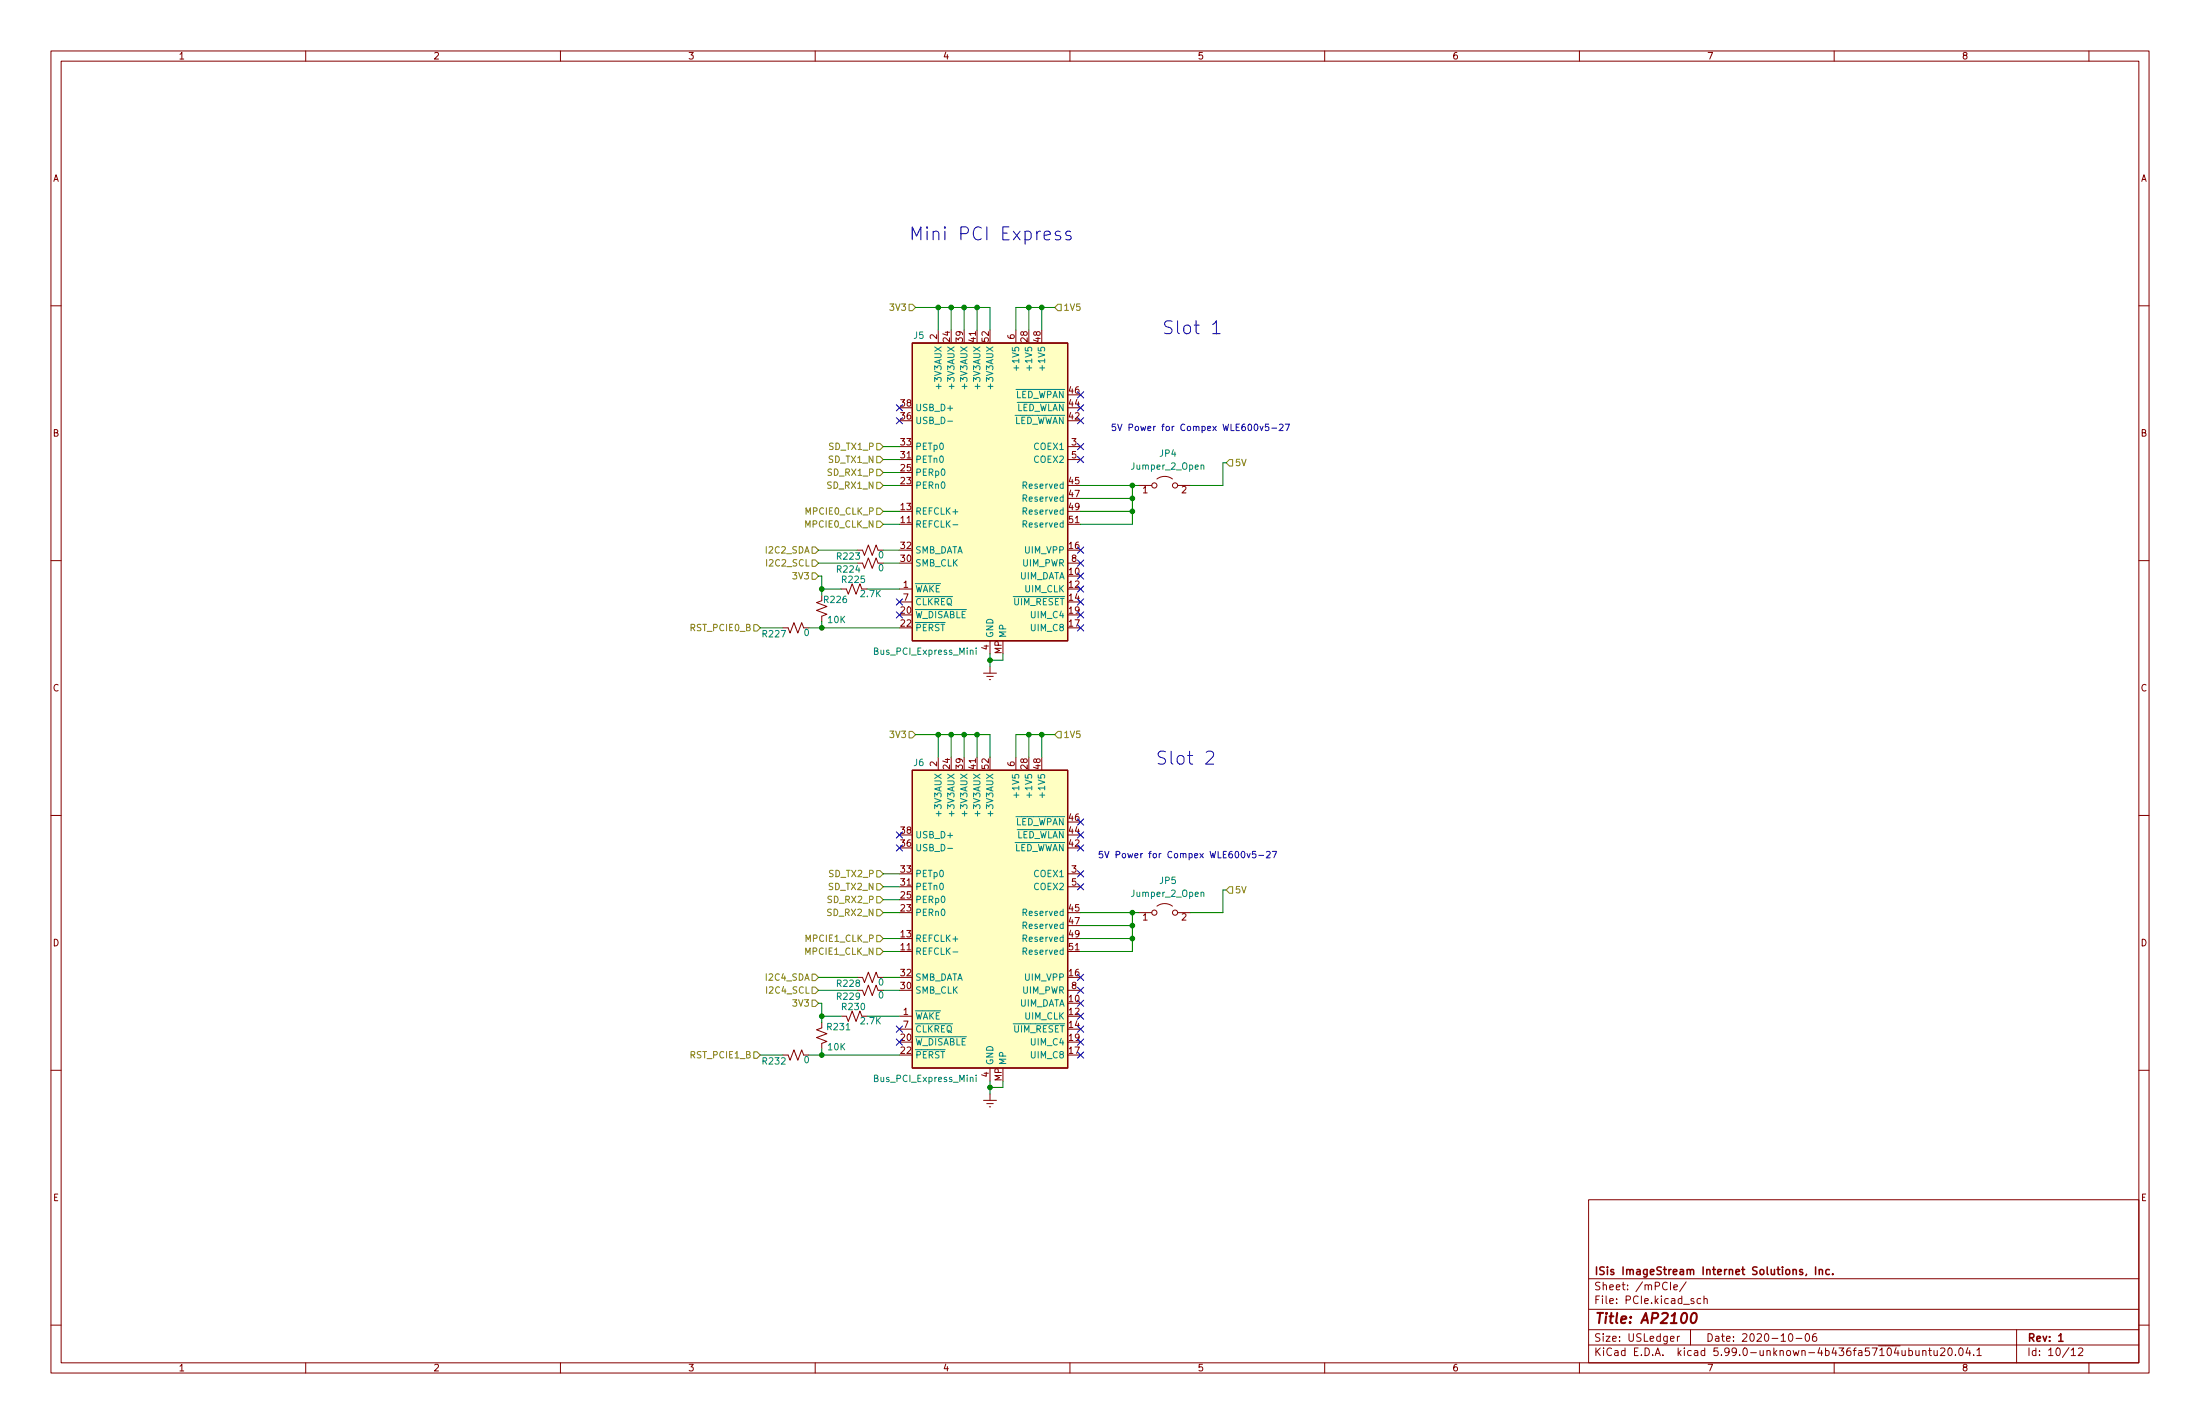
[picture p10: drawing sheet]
<svg xmlns="http://www.w3.org/2000/svg" width="432mm" height="279mm" viewBox="0 0 432 279" stroke-linecap="round" stroke-linejoin="round" font-family="sans-serif">
<g fill="none" stroke="#840000" stroke-width=".2">
<path d="M10 10h411.8v259.4h-411.8zM12 12h407.8v255.4h-407.8zM60 10v2M110 10v2M160 10v2M210 10v2M260 10v2M310 10v2M360 10v2M410 10v2M10 60h2M419.8 60h2"/>
<path d="M184.1 64.8v2.5M191.8 64.8v2.5M199.4 64.8v2.5M176.5 90.2h2.6M209.5 87.6h2.6M209.5 90.2h2.6M223.5 95.3h2.6M227.1 94l.1-.1a2.54 2.54 0 0 1 2.9 .1M231.1 95.3h2.6M10 110h2M161.3 116.8v1.1l-1 .3 2 .8-2 .8 2 .7-1 .4v1M165.1 115.6h1l.4 1 .8-2 .7 2 .8-2 .4 1"/>
<path d="M168.3 108h1l.4 1 .7-2.1 .8 2.1 .8-2.1 .3 1.1M168.3 110.5h1l.4 1 .7-2 .8 2 .8-2 .3 1M176.5 115.6h2.6M176.5 102.9h2.6M176.5 118.1h2.6M209.5 102.9h2.6M209.5 110.5h2.6M419.8 110h2M153.7 123.2h1l.4 1 .7-2 .8 2 .8-2 .3 1M193 132.1h2.6M193.7 132.7h1.2M194.2 133.4h.2"/>
<path d="M194.3 125.7v2.6M194.3 130.8v1.3M10 160h2M184.1 148.6v2.5M191.8 148.6v2.5M199.4 148.6v2.5M419.8 160h2M176.5 174h2.6M209.5 171.5h2.6M209.5 174h2.6M223.5 179.1h2.6M227.1 177.8l.1-.1a2.54 2.54 0 0 1 2.9 .1"/>
<path d="M231.1 179.1h2.6M165.1 199.4h1l.4 1 .8-2 .7 2 .8-2 .4 1M168.3 194.3h1l.4 1 .7-2 .8 2 .8-2 .3 1M168.3 191.8h1l.4 1 .7-2 .8 2 .8-2 .3 1M176.5 199.4h2.6M176.5 186.7h2.6M209.5 186.7h2.6M209.5 194.3h2.6M10 210h2M153.7 207h1l.4 1 .7-2 .8 2 .8-2 .3 1M161.3 200.7v1l-1 .4 2 .7-2 .8 2 .7-1 .4v1M176.5 201.9h2.6"/>
<path d="M193 215.9h2.6M193.7 216.5h1.2M194.2 217.2h.2M194.3 209.6v2.5M194.3 214.6v1.3M419.8 210h2M311.8 235.4h108v32h-108zM10 260h2M311.8 256.9h108M311.8 250.9h108M327.9 251.6v1.5M328.5 252.6l.7-.2v-.2l-.5-.1-.2 .2 .1 .7h.6"/>
<path d="M330.9 251.5l-1.2 1.9M332.4 254.9l-.3-.1-.2 .2v.2l.5 .2v.3h-.5M333.8 254.9l-.4-.1-.3 .3 .1 .6h.6M334.4 254.9l.3-.1 .3 .1 .1 .9M334.4 254.3v1.5M419.8 260h2M60 267.4v2M110 267.4v2M160 267.4v2M210 267.4v2M260 267.4v2M310 267.4v2"/>
<path d="M311.8 263.9h108M311.8 260.9h108M327.9 262.7l.7-.2-.1-.3h-.4l-.2 .2v.7h.6M329.2 262.2v1M329.7 262.2l-.5 .3M331.8 260.9v3M351.2 261.7h.2a.8 .8 0 0 1 .5 .7 .8 .8 0 0 1-.5 .8 .99 .99 0 0 1-.2-1.5zM352.5 262.6h1.2M354.5 261.7h.2a.8 .8 0 0 1 .5 .7 .8 .8 0 0 1-.5 .8 1 1 0 0 1-.2-1.5zM356.4 261.7a.6 .6 0 0 0-.7 .6v.6l.2 .2 .4 .1 .2-.2 .1-.5-.2-.2-.4-.1-.3 .3M360 267.4v2M377.4 265.1l.2-.1h.3l.1 1"/>
<path d="M377.4 265v1M378.5 265h.6M378.7 264.5v1.3l.4 .2M379.6 265l.1 .9 .3 .1 .2-.2M380.2 265v1M380.9 264.6l.5-.1 .3 .1v.3l-.9 1.1h.9M382.5 264.5h.2a.8 .8 0 0 1 .5 .7 .8 .8 0 0 1-.5 .8 1 1 0 0 1-.2-1.5zM383.8 265.8v.2M384.7 264.5h.1a.8 .8 0 0 1 .5 .7 .8 .8 0 0 1-.5 .8 .99 .99 0 0 1-.1-1.5zM386.2 264.4l-.3 1.1h.9M386.6 265v1M387.4 265.8v.2"/>
<path d="M388 264.9l.4-.4v1.5M388 266h.9M395.8 260.9v6.5M406.5 264.9l.4-.4v1.5M406.5 266h.9M407.9 264.6l.6-.1 .2 .1 .1 .3-.9 1.1h.9M410 267.4v2"/>
<circle cx="226.6" cy="95.3" r=".51"/>
<circle cx="230.6" cy="95.3" r=".51"/>
<circle cx="226.6" cy="179.1" r=".51"/>
<circle cx="230.6" cy="179.1" r=".51"/>
</g>
<path d="M354.6 250l-.2 .3M356.4 248.6v1.5M357.1 249.2l.2-.1 .3 .1 .1 .9M357.1 249.1v1M359.1 249.2l-.5-.1-.2 .3 .1 .6h.6M359.7 249.9v.2M404.1 262.1l.4-.4v1.5M404.1 263.2h.8" fill="none" stroke="#840000" stroke-width=".3"/>
<path d="M332.2 257.8l.1-.1a.44 .44 0 0 1 .7 .3 1.15 1.15 0 0 1-.8 1.6l-.2-.1a1.53 1.53 0 0 1 .2-1.7z" fill="none" stroke="#840000" stroke-width=".4"/>
<g fill="none" stroke="#008484" stroke-width=".2">
<path d="M184.2 75.3v1M186.8 75.3v1M189.3 75.3v1M191.9 75.3v1M194.4 75.3v1M199.5 71.7v1M202 71.7v1M204.6 71.7v1M186 82.6h1M235.7 91.4l.5-.1 .1 .8M187 103h1M190.4 127.7l.5-.1 .1 .8"/>
<path d="M191.6 127.1v.2M191.6 127.6v.8M184.2 159.2v.9M186.8 159.2v.9M189.3 159.2v.9M191.9 159.2v.9M194.4 159.2v.9M199.5 155.5v1M202 155.5v1M204.6 155.5v1M186 166.5h1M235.7 175.2l.5-.1 .1 .8"/>
<path d="M187 186.8h1M190.4 211.5l.5-.1 .1 .8M191.6 211v.1M191.6 211.4v.8"/>
</g>
<g fill="#ffffc2" stroke="#ffffc2" stroke-width=".2">
<path d="M179.1 67.3h30.4v58.4h-30.4z"/>
<path d="M179.1 151.1h30.4v58.5h-30.4z"/>
</g>
<path d="M179.1 67.3h30.4v58.4h-30.4zM179.1 151.1h30.4v58.5h-30.4z" fill="none" stroke="#840000" stroke-width=".25"/>
<g fill="none" stroke="#848400" stroke-width=".2">
<path d="M178.4 59.7h.7l.6 .6-.6 .7h-.7zM207 60.3l.6-.6h.7v1.3h-.7zM172.1 99.7h.6l.7 .6-.7 .7h-.6zM172.1 94.6h.6l.7 .7-.7 .6h-.6zM172.1 92.1h.6l.7 .6-.7 .6h-.6zM172.1 89.5h.6l.7 .7-.7 .6h-.6zM172.1 87h.6l.7 .6-.7 .7h-.6zM241.3 90.2h.6v1.2h-.6l-.6-.6zM159.4 109.9h.6l.7 .6-.7 .6h-.6zM159.4 112.4h.6l.7 .6-.7 .7h-.6zM159.4 107.3h.6l.7 .7-.7 .6h-.6zM172.1 102.2h.6l.7 .7-.7 .6h-.6z"/>
<path d="M148 122.6h.6l.6 .6-.6 .6h-.6zM178.4 143.5h.7l.6 .6-.6 .7h-.7zM207 144.1l.6-.6h.7v1.3h-.7zM172.1 170.8h.6l.7 .7-.7 .6h-.6zM172.1 175.9h.6l.7 .6-.7 .7h-.6zM172.1 173.4h.6l.7 .6-.7 .6h-.6zM172.1 178.4h.6l.7 .7-.7 .6h-.6zM241.3 174h.6v1.3h-.6l-.6-.7zM159.4 191.1h.6l.7 .7-.7 .6h-.6zM159.4 193.7h.6l.7 .6-.7 .6h-.6zM159.4 196.2h.6l.7 .7-.7 .6h-.6zM172.1 183.5h.6l.7 .7-.7 .6h-.6z"/>
<path d="M172.1 186.1h.6l.7 .6-.7 .6h-.6zM148 206.4h.6l.6 .6-.6 .6h-.6z"/>
</g>
<path d="M179.1 47.1v-2.6l.8 1.8 .8-1.8v2.6M230 63.1l-.9-.2a.62 .62 0 0 0-.5 .6 .62 .62 0 0 0 .5 .6 .93 .93 0 0 1 .9 .6 .65 .65 0 0 1-.4 .8l-1-.1M218.9 83.2h-.6v.6l.2-.1 .4 .1 .1 .1-.1 .5-.1 .1-.5-.1M219.4 83.2l.4 1.3 .4-1.3M221.6 83.9l.6-.1 .1-.5-.7-.1v1.3M252.3 83.2h.8l-.5 1.3M228.8 147.5l-1-.1a.62 .62 0 0 0-.5 .6 .62 .62 0 0 0 .5 .6 .93 .93 0 0 1 1 .6 .65 .65 0 0 1-.5 .7l-1-.1M216.4 167h-.6l-.1 .6 .2-.1 .4 .1 .2 .2-.1 .4-.2 .1-.5-.1M216.8 167l.4 1.3 .5-1.3M219.1 167.7l.6-.1v-.4l-.6-.2v1.3M249.7 167h.9l-.6 1.3" fill="none" stroke="#0000c2" stroke-width=".2"/>
<g fill="none" stroke="#008400" stroke-width=".2">
<path d="M179.7 60.3h14.6v4.5M184.1 60.3v4.5M186.7 60.3v4.5M189.2 60.3v4.5M191.8 60.3v4.5M201.9 60.3v4.5M204.5 60.3v4.5M207 60.3h-7.6v4.5M173.4 95.3h3.1M173.4 92.7h3.1M173.4 90.2h3.1M173.4 87.6h3.1"/>
<path d="M212.1 95.3h11.4M212.1 97.8h10.1M222.2 95.3v7.6h-10.1M240.7 90.8h-.7v4.5h-6.3M160.7 108h7.6M160.7 113h.6v3.8M160.7 110.5h7.6M161.3 115.6h3.8M170.2 115.6h6.3M173.4 100.3h3.1M173.4 102.9h3.1M173.4 108h3.1"/>
<path d="M173.4 110.5h3.1M212.1 100.3h10.1M149.2 123.2h4.5M158.7 123.2h17.8M161.3 121.9v1.3M194.3 128.3v2.5M196.8 128.3v1.2h-2.5M179.7 144.1h14.6v4.5M184.1 144.1v4.5M186.7 144.1v4.5M189.2 144.1v4.5M191.8 144.1v4.5"/>
<path d="M201.9 144.1v4.5M204.5 144.1v4.5M207 144.1h-7.6v4.5M173.4 179.1h3.1M173.4 176.5h3.1M173.4 174h3.1M173.4 171.5h3.1M212.1 179.1h11.4M222.2 179.1v7.6h-10.1M240.7 174.6h-.7v4.5h-6.3M160.7 194.3h7.6M160.7 191.8h7.6"/>
<path d="M160.7 196.9h.6v3.8M161.3 199.4h3.8M170.2 199.4h6.3M173.4 184.2h3.1M173.4 186.7h3.1M173.4 194.3h3.1M173.4 191.8h3.1M212.1 184.2h10.1M212.1 181.6h10.1M149.2 207h4.5M158.7 207h17.8M161.3 205.7v1.3"/>
<path d="M194.3 212.1v2.5M196.8 212.1v1.3h-2.5"/>
</g>
<g fill="none" stroke="#000084" stroke-width=".2">
<path d="M175.9 79.4l1.2 1.2M177.1 79.4l-1.2 1.2M211.5 79.4l1.2 1.2M211.5 76.9l1.2 1.2M212.7 79.4l-1.2 1.2M212.7 76.9l-1.2 1.2M175.9 81.9l1.2 1.3M177.1 81.9l-1.2 1.3M211.5 87l1.2 1.2M211.5 89.6l1.2 1.2M211.5 81.9l1.2 1.3M212.7 87l-1.2 1.2"/>
<path d="M212.7 89.6l-1.2 1.2M212.7 81.9l-1.2 1.3M175.9 117.5l1.2 1.2M177.1 117.5l-1.2 1.2M211.5 117.5l1.2 1.2M211.5 107.3l1.2 1.3M211.5 109.9l1.2 1.2M211.5 112.4l1.2 1.2M211.5 115l1.2 1.2M212.7 117.5l-1.2 1.2M212.7 107.3l-1.2 1.3M212.7 109.9l-1.2 1.2"/>
<path d="M212.7 112.4l-1.2 1.2M212.7 115l-1.2 1.2M175.9 120l1.2 1.3M177.1 120l-1.2 1.3M211.5 122.6l1.2 1.2M211.5 120l1.2 1.3M212.7 122.6l-1.2 1.2M212.7 120l-1.2 1.3M175.9 165.8l1.2 1.2M175.9 163.2l1.2 1.2M177.1 165.8l-1.2 1.2M177.1 163.2l-1.2 1.2"/>
<path d="M211.5 160.7l1.2 1.2M211.5 170.8l1.2 1.3M211.5 165.8l1.2 1.2M211.5 163.2l1.2 1.2M211.5 173.4l1.2 1.2M212.7 165.8l-1.2 1.2M212.7 160.7l-1.2 1.2M212.7 170.8l-1.2 1.3M212.7 163.2l-1.2 1.2M212.7 173.4l-1.2 1.2M211.5 191.2l1.2 1.2M211.5 196.2l1.2 1.3"/>
<path d="M211.5 198.8l1.2 1.2M211.5 193.7l1.2 1.2M212.7 191.2l-1.2 1.2M212.7 196.2l-1.2 1.3M212.7 198.8l-1.2 1.2M212.7 193.7l-1.2 1.2M175.9 203.9l1.2 1.2M175.9 201.3l1.2 1.2M177.1 203.9l-1.2 1.2M177.1 201.3l-1.2 1.2M211.5 201.3l1.2 1.2M211.5 203.9l1.2 1.2"/>
<path d="M211.5 206.4l1.2 1.2M212.7 201.3l-1.2 1.2M212.7 203.9l-1.2 1.2M212.7 206.4l-1.2 1.2"/>
</g>
<g fill="#008400" stroke="#008400" stroke-width=".2">
<circle cx="186.7" cy="144.1" r=".46"/>
<circle cx="189.2" cy="144.1" r=".46"/>
<circle cx="201.9" cy="144.1" r=".46"/>
<circle cx="191.8" cy="144.1" r=".46"/>
<circle cx="184.1" cy="144.1" r=".46"/>
<circle cx="204.5" cy="144.1" r=".46"/>
<circle cx="186.7" cy="60.3" r=".46"/>
<circle cx="189.2" cy="60.3" r=".46"/>
<circle cx="201.9" cy="60.3" r=".46"/>
<circle cx="204.5" cy="60.3" r=".46"/>
<circle cx="191.8" cy="60.3" r=".46"/>
<circle cx="184.1" cy="60.3" r=".46"/>
<circle cx="194.3" cy="129.5" r=".46"/>
<circle cx="194.3" cy="213.4" r=".46"/>
<circle cx="222.2" cy="100.3" r=".46"/>
<circle cx="222.2" cy="95.3" r=".46"/>
<circle cx="222.2" cy="97.8" r=".46"/>
<circle cx="222.2" cy="184.2" r=".46"/>
<circle cx="222.2" cy="179.1" r=".46"/>
<circle cx="222.2" cy="181.6" r=".46"/>
<circle cx="161.3" cy="123.2" r=".46"/>
<circle cx="161.3" cy="115.6" r=".46"/>
<circle cx="161.3" cy="207" r=".46"/>
<circle cx="161.3" cy="199.4" r=".46"/>
</g>
<g font-size="3.5" fill="#0000c2">
<text x="182.1" y="47.2">Mini PCI Express</text>
<text x="230.4" y="65.6">Slot 1</text>
<text x="229.1" y="150.1">Slot 2</text>
</g>
<text font-size="2.8" fill="#840000" x="312.8" y="259.7">Title: AP2100</text>
<g font-size="2.1" fill="#840000">
<text x="312.8" y="250.2">ISis ImageStream Internet Solutions, Inc.</text>
<text x="312.8" y="255.9">File: PCIe.kicad_sch</text>
<text x="312.8" y="253.2">Sheet: /mPCIe/</text>
<text x="312.8" y="263.2">Size: USLedger</text>
<text x="334.8" y="263.2">Date: 2020-10-06</text>
<text x="397.8" y="263.2">Rev: 1</text>
<text x="312.8" y="266">KiCad E.D.A. kicad 5.99.0-unknown-4b436fa57~104~ubuntu20.04.1</text>
<text x="397.8" y="266">Id: 10/12</text>
</g>
<g font-size="1.8" fill="#840000">
<text x="35" y="11.7">1</text>
<text x="85" y="11.7">2</text>
<text x="135" y="11.7">3</text>
<text x="185" y="11.7">4</text>
<text x="235" y="11.7">5</text>
<text x="285" y="11.7">6</text>
<text x="335" y="11.7">7</text>
<text x="385" y="11.7">8</text>
<text x="10.3" y="35.6">A</text>
<text x="420.1" y="35.6">A</text>
<text x="183.9" y="66.5" transform="rotate(-90 183.9 66.5)">2</text>
<text x="186.4" y="67" transform="rotate(-90 186.4 67)">24</text>
<text x="189" y="67" transform="rotate(-90 189 67)">39</text>
<text x="191.5" y="67" transform="rotate(-90 191.5 67)">41</text>
<text x="194.1" y="67" transform="rotate(-90 194.1 67)">52</text>
<text x="199.1" y="66.5" transform="rotate(-90 199.1 66.5)">6</text>
<text x="201.7" y="67" transform="rotate(-90 201.7 67)">28</text>
<text x="204.2" y="67" transform="rotate(-90 204.2 67)">48</text>
<text x="209.8" y="77.2">46</text>
<text x="176.8" y="82.3">36</text>
<text x="176.8" y="79.8">38</text>
<text x="209.8" y="82.3">42</text>
<text x="209.8" y="79.8">44</text>
<text x="10.3" y="85.7">B</text>
<text x="176.8" y="89.9">31</text>
<text x="176.8" y="87.4">33</text>
<text x="210.3" y="87.4">3</text>
<text x="210.3" y="89.9">5</text>
<text x="420.1" y="85.7">B</text>
<text x="176.8" y="95">23</text>
<text x="176.8" y="92.5">25</text>
<text x="209.8" y="95">45</text>
<text x="176.8" y="100.1">13</text>
<text x="209.8" y="97.5">47</text>
<text x="209.8" y="100.1">49</text>
<text x="224.3" y="96.8">1</text>
<text x="231.9" y="96.8">2</text>
<text x="176.8" y="102.6">11</text>
<text x="176.8" y="107.7">32</text>
<text x="209.8" y="107.7">16</text>
<text x="209.8" y="102.6">51</text>
<text x="176.8" y="110.2">30</text>
<text x="209.8" y="112.8">10</text>
<text x="210.3" y="110.2">8</text>
<text x="177.3" y="115.3">1</text>
<text x="177.3" y="117.9">7</text>
<text x="209.8" y="115.3">12</text>
<text x="209.8" y="117.9">14</text>
<text x="176.8" y="120.4">20</text>
<text x="176.8" y="122.9">22</text>
<text x="209.8" y="122.9">17</text>
<text x="209.8" y="120.4">19</text>
<text x="194.1" y="127.5" transform="rotate(-90 194.1 127.5)">4</text>
<text x="196.6" y="128.3" transform="rotate(-90 196.6 128.3)">MP</text>
<text x="10.3" y="135.6">C</text>
<text x="420.1" y="135.6">C</text>
<text x="183.9" y="150.4" transform="rotate(-90 183.9 150.4)">2</text>
<text x="186.4" y="150.8" transform="rotate(-90 186.4 150.8)">24</text>
<text x="189" y="150.8" transform="rotate(-90 189 150.8)">39</text>
<text x="191.5" y="150.8" transform="rotate(-90 191.5 150.8)">41</text>
<text x="194.1" y="150.8" transform="rotate(-90 194.1 150.8)">52</text>
<text x="199.1" y="150.4" transform="rotate(-90 199.1 150.4)">6</text>
<text x="201.7" y="150.8" transform="rotate(-90 201.7 150.8)">28</text>
<text x="204.2" y="150.8" transform="rotate(-90 204.2 150.8)">48</text>
<text x="209.8" y="161">46</text>
<text x="176.8" y="166.1">36</text>
<text x="176.8" y="163.6">38</text>
<text x="209.8" y="166.1">42</text>
<text x="209.8" y="163.6">44</text>
<text x="176.8" y="173.7">31</text>
<text x="176.8" y="171.2">33</text>
<text x="210.3" y="171.2">3</text>
<text x="210.3" y="173.7">5</text>
<text x="176.8" y="178.8">23</text>
<text x="176.8" y="176.3">25</text>
<text x="209.8" y="178.8">45</text>
<text x="10.3" y="185.7">D</text>
<text x="176.8" y="183.9">13</text>
<text x="209.8" y="181.4">47</text>
<text x="209.8" y="183.9">49</text>
<text x="224.3" y="180.6">1</text>
<text x="231.9" y="180.6">2</text>
<text x="420.1" y="185.7">D</text>
<text x="176.8" y="186.4">11</text>
<text x="176.8" y="191.5">32</text>
<text x="209.8" y="191.5">16</text>
<text x="209.8" y="186.4">51</text>
<text x="176.8" y="194.1">30</text>
<text x="209.8" y="196.6">10</text>
<text x="210.3" y="194.1">8</text>
<text x="177.3" y="199.1">1</text>
<text x="177.3" y="201.7">7</text>
<text x="209.8" y="199.1">12</text>
<text x="209.8" y="201.7">14</text>
<text x="176.8" y="204.2">20</text>
<text x="176.8" y="206.8">22</text>
<text x="209.8" y="206.8">17</text>
<text x="209.8" y="204.2">19</text>
<text x="194.1" y="211.3" transform="rotate(-90 194.1 211.3)">4</text>
<text x="196.6" y="212.1" transform="rotate(-90 196.6 212.1)">MP</text>
<text x="10.4" y="235.7">E</text>
<text x="420.2" y="235.7">E</text>
<text x="35" y="269.1">1</text>
<text x="85" y="269.1">2</text>
<text x="135" y="269.1">3</text>
<text x="185" y="269.1">4</text>
<text x="235" y="269.1">5</text>
<text x="285" y="269.1">6</text>
<text x="335" y="269.1">7</text>
<text x="385" y="269.1">8</text>
</g>
<g font-size="1.8" fill="#848400">
<text x="174.9" y="61">3V3</text>
<text x="208.7" y="61">1V5</text>
<text x="162.9" y="88.3">SD_TX1_P</text>
<text x="162.6" y="95.9">SD_RX1_N</text>
<text x="162.7" y="93.3">SD_RX1_P</text>
<text x="162.8" y="90.8">SD_TX1_N</text>
<text x="242.3" y="91.4">5V</text>
<text x="158.3" y="101">MPCIE0_CLK_P</text>
<text x="158.2" y="103.5">MPCIE0_CLK_N</text>
<text x="150.6" y="108.6">I2C2_SDA</text>
<text x="150.7" y="111.1">I2C2_SCL</text>
<text x="155.9" y="113.7">3V3</text>
<text x="135.7" y="123.8">RST_PCIE0_B</text>
<text x="174.9" y="144.8">3V3</text>
<text x="208.7" y="144.8">1V5</text>
<text x="162.9" y="172.1">SD_TX2_P</text>
<text x="162.6" y="179.7">SD_RX2_N</text>
<text x="162.7" y="177.2">SD_RX2_P</text>
<text x="162.8" y="174.6">SD_TX2_N</text>
<text x="242.3" y="175.3">5V</text>
<text x="158.3" y="184.8">MPCIE1_CLK_P</text>
<text x="158.2" y="187.3">MPCIE1_CLK_N</text>
<text x="150.6" y="192.4">I2C4_SDA</text>
<text x="150.7" y="194.9">I2C4_SCL</text>
<text x="155.9" y="197.5">3V3</text>
<text x="135.7" y="207.6">RST_PCIE1_B</text>
</g>
<g font-size="1.8" fill="#008484">
<text x="179.4" y="66.5">J5</text>
<text x="200" y="72" transform="rotate(-90 200 72)">+1V5</text>
<text x="202.6" y="72" transform="rotate(-90 202.6 72)">+1V5</text>
<text x="205.1" y="72" transform="rotate(-90 205.1 72)">+1V5</text>
<text x="184.8" y="75.7" transform="rotate(-90 184.8 75.7)">+3V3AUX</text>
<text x="187.3" y="75.7" transform="rotate(-90 187.3 75.7)">+3V3AUX</text>
<text x="189.9" y="75.7" transform="rotate(-90 189.9 75.7)">+3V3AUX</text>
<text x="192.4" y="75.7" transform="rotate(-90 192.4 75.7)">+3V3AUX</text>
<text x="194.9" y="75.7" transform="rotate(-90 194.9 75.7)">+3V3AUX</text>
<text x="179.6" y="83.2">USB_D-</text>
<text x="179.6" y="80.6">USB_D+</text>
<text x="198.6" y="83.2">~LED_WWAN</text>
<text x="199.1" y="78.1">~LED_WPAN</text>
<text x="199.2" y="80.6">~LED_WLAN</text>
<text x="179.6" y="88.3">PETp0</text>
<text x="203" y="88.3">COEX1</text>
<text x="227.7" y="89.6">JP4</text>
<text x="179.6" y="95.9">PERn0</text>
<text x="179.6" y="93.3">PERp0</text>
<text x="179.6" y="90.8">PETn0</text>
<text x="201.1" y="95.9">Reserved</text>
<text x="203" y="90.8">COEX2</text>
<text x="222.3" y="92.1">Jumper_2_Open</text>
<text x="179.6" y="101">REFCLK+</text>
<text x="201.1" y="98.4">Reserved</text>
<text x="201.1" y="101">Reserved</text>
<text x="179.6" y="103.5">REFCLK-</text>
<text x="201.1" y="103.5">Reserved</text>
<text x="164.4" y="109.8">R223</text>
<text x="164.4" y="112.3">R224</text>
<text x="172.4" y="109.5">0</text>
<text x="172.4" y="112.1">0</text>
<text x="179.6" y="111.1">SMB_CLK</text>
<text x="179.6" y="108.6">SMB_DATA</text>
<text x="199.9" y="113.7">UIM_DATA</text>
<text x="200.7" y="111.1">UIM_PWR</text>
<text x="201.3" y="108.6">UIM_VPP</text>
<text x="161.9" y="118.3">R226</text>
<text x="165.4" y="114.4">R225</text>
<text x="169" y="117.2">2.7K</text>
<text x="179.6" y="116.2">~WAKE</text>
<text x="179.6" y="118.7">~CLKREQ</text>
<text x="198.9" y="118.7">~UIM_RESET</text>
<text x="201.2" y="116.2">UIM_CLK</text>
<text x="149.8" y="125">R227</text>
<text x="157.8" y="124.8">0</text>
<text x="162.6" y="122.2">10K</text>
<text x="179.6" y="121.3">~W_DISABLE</text>
<text x="179.6" y="123.8">~PERST</text>
<text x="194.9" y="125.2" transform="rotate(-90 194.9 125.2)">GND</text>
<text x="197.5" y="125.2" transform="rotate(-90 197.5 125.2)">MP</text>
<text x="202.6" y="123.8">UIM_C8</text>
<text x="202.6" y="121.3">UIM_C4</text>
<text x="171.8" y="128.5">Bus_PCI_Express_Mini</text>
<text x="179.4" y="150.3">J6</text>
<text x="200" y="155.8" transform="rotate(-90 200 155.8)">+1V5</text>
<text x="202.6" y="155.8" transform="rotate(-90 202.6 155.8)">+1V5</text>
<text x="205.1" y="155.8" transform="rotate(-90 205.1 155.8)">+1V5</text>
<text x="184.8" y="159.6" transform="rotate(-90 184.8 159.6)">+3V3AUX</text>
<text x="187.3" y="159.6" transform="rotate(-90 187.3 159.6)">+3V3AUX</text>
<text x="189.9" y="159.6" transform="rotate(-90 189.9 159.6)">+3V3AUX</text>
<text x="192.4" y="159.6" transform="rotate(-90 192.4 159.6)">+3V3AUX</text>
<text x="194.9" y="159.6" transform="rotate(-90 194.9 159.6)">+3V3AUX</text>
<text x="199.1" y="161.9">~LED_WPAN</text>
<text x="179.6" y="167">USB_D-</text>
<text x="179.6" y="164.5">USB_D+</text>
<text x="198.6" y="167">~LED_WWAN</text>
<text x="199.2" y="164.5">~LED_WLAN</text>
<text x="179.6" y="172.1">PETp0</text>
<text x="203" y="172.1">COEX1</text>
<text x="227.7" y="173.4">JP5</text>
<text x="179.6" y="179.7">PERn0</text>
<text x="179.6" y="177.2">PERp0</text>
<text x="179.6" y="174.6">PETn0</text>
<text x="201.1" y="179.7">Reserved</text>
<text x="203" y="174.6">COEX2</text>
<text x="222.3" y="176">Jumper_2_Open</text>
<text x="179.6" y="184.8">REFCLK+</text>
<text x="201.1" y="182.2">Reserved</text>
<text x="201.1" y="184.8">Reserved</text>
<text x="179.6" y="187.3">REFCLK-</text>
<text x="201.1" y="187.3">Reserved</text>
<text x="164.4" y="196.2">R229</text>
<text x="164.4" y="193.6">R228</text>
<text x="172.4" y="195.9">0</text>
<text x="172.4" y="193.4">0</text>
<text x="179.6" y="194.9">SMB_CLK</text>
<text x="179.6" y="192.4">SMB_DATA</text>
<text x="199.9" y="197.5">UIM_DATA</text>
<text x="200.7" y="194.9">UIM_PWR</text>
<text x="201.3" y="192.4">UIM_VPP</text>
<text x="162.5" y="202.1">R231</text>
<text x="165.4" y="198.2">R230</text>
<text x="169" y="201">2.7K</text>
<text x="179.6" y="200">~WAKE</text>
<text x="179.6" y="202.6">~CLKREQ</text>
<text x="198.9" y="202.6">~UIM_RESET</text>
<text x="201.2" y="200">UIM_CLK</text>
<text x="149.8" y="208.9">R232</text>
<text x="157.8" y="208.6">0</text>
<text x="162.6" y="206.1">10K</text>
<text x="179.6" y="205.1">~W_DISABLE</text>
<text x="179.6" y="207.6">~PERST</text>
<text x="194.9" y="209" transform="rotate(-90 194.9 209)">GND</text>
<text x="197.5" y="209" transform="rotate(-90 197.5 209)">MP</text>
<text x="202.6" y="207.6">UIM_C8</text>
<text x="202.6" y="205.1">UIM_C4</text>
<text x="171.8" y="212.3">Bus_PCI_Express_Mini</text>
</g>
<g font-size="1.8" fill="#0000c2">
<text x="223.2" y="84.6">5V Power for Compex WLE600v5-27</text>
<text x="220.6" y="168.4">5V Power for Compex WLE600v5-27</text>
</g>
</svg>
